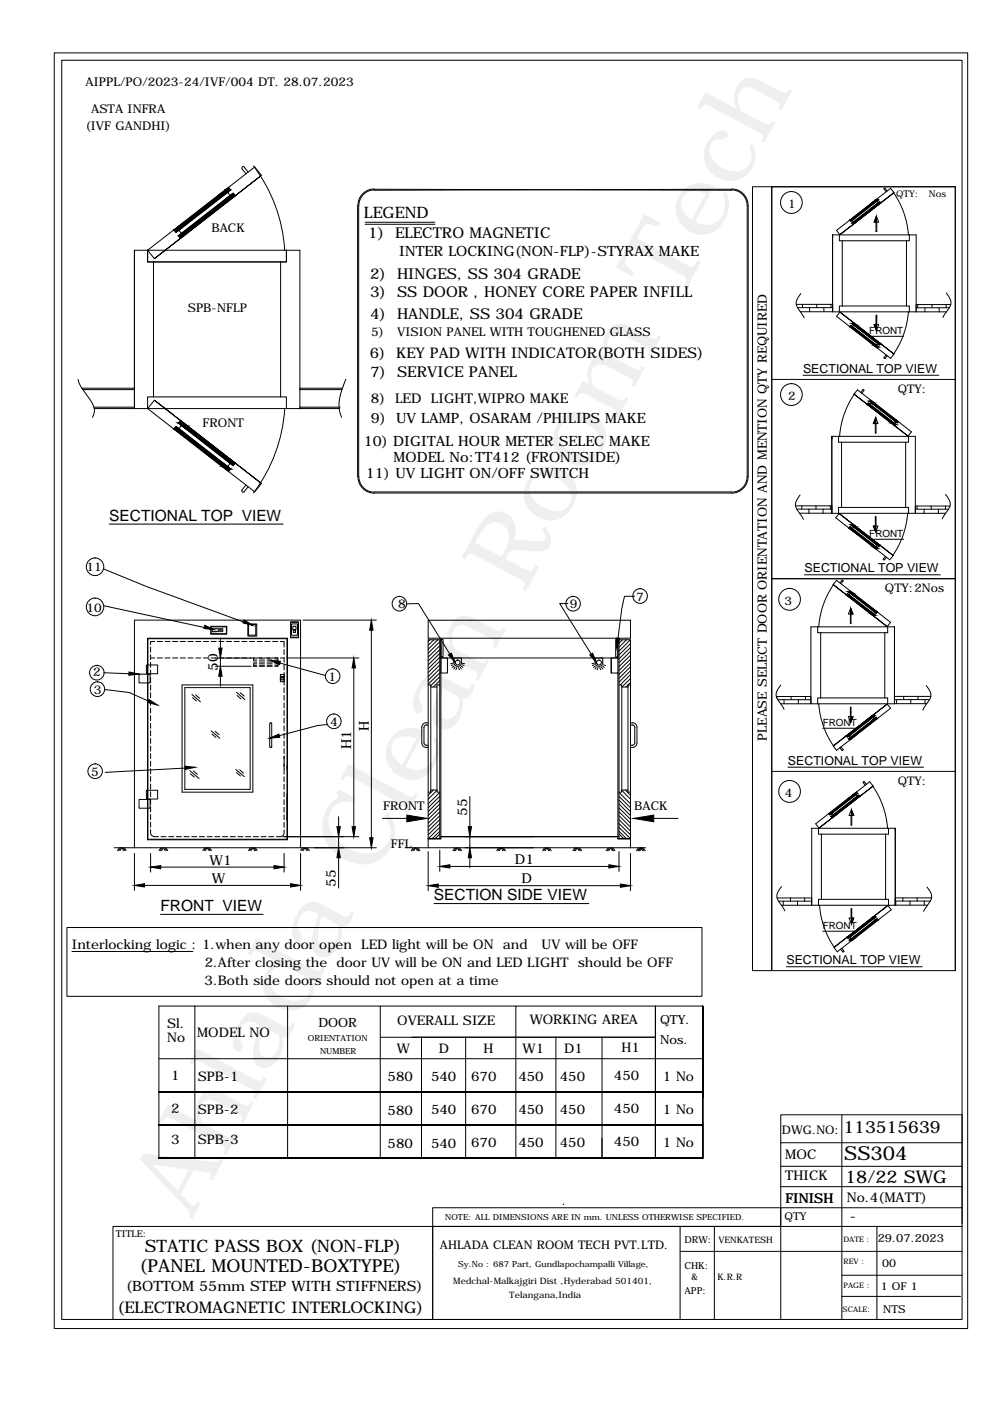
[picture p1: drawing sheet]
<svg xmlns="http://www.w3.org/2000/svg" width="420mm" height="594mm" viewBox="0 0 420 594" stroke-linecap="round" stroke-linejoin="round" font-family="sans-serif">
<!-- layer: 0 -->
<g fill="none" stroke="#000" stroke-width=".42">
<path d="M23 22.4h387.3v541h-387.3zM26.2 25.6h381.7v533.9h-381.7zM319 79.2h8.2v332.4h-8.2zM327.2 79.2h77.8v332.4h-77.8zM151.6 87.2v114.9M152.1 87.2v114.9M158.6 80.2l151.6 .5M158.7 80.5a6.5 6.5 0 0 0-6.5 6.6M158.7 80.1a7 7 0 0 0-7 7M310.2 80.2l-151.6 .5M310.3 80.5a6.5 6.5 0 0 1 6.5 6.6M310.3 80.1a7 7 0 0 1 6.9 7"/>
<path d="M316.8 87.2v114.9M317.2 87.2v114.9M355.9 99.6v2.5h28.4M371.4 94.2v4h.3v-4M371.6 91.7l-1 2.5h1.9l-.9-2.5v2.5M385.5 99.6v2.5h-1.2M357.1 102.1v27.6M384.3 102.1v27.6M337.6 129.1h15.4v3.1h-13.7M338.1 130.5h14.9M339.5 124.5l-.9 1.3a3.9 3.9 0 0 0-.1 5.2l2.4 3.8M340.2 129.1v1.4"/>
<path d="M343.3 130.5v1.7M346.3 129.1v1.4M349.3 130.5v1.7M352.3 129.1v1.4M357.1 129.7h-1.2v2.5M357.1 129.7h27.2M371.4 137.7v-4.1h.3v4.1M371.6 137.7v2.5l.9-2.5h-1.9l1 2.5M384.3 129.7h1.2v2.5M388.4 130.5h14.1M389.1 129.1v1.4M392.1 130.5v1.7"/>
<path d="M395.2 129.1v1.4M398.2 130.5v1.7M401.2 129.1v1.4M401.2 124.2l.9 1.3a4 4 0 0 1 .2 5.3l-2.5 3.8M403.1 129.1h-14.7v3.1h12.8M340.5 159.1h57.5M368.6 142.6h14.6M33.1 160.9l.2 1a24.1 24.1 0 0 0 4.6 7.2 6.6 6.6 0 0 1 1.3 7.9M34.7 164.6h22.3M35.1 165.2h21.9M39.8 172.7h17.2M40 173.3h17"/>
<path d="M127 164.6h18.2M127 173.3h17M127 165.2h18M127 172.7h17.2M146.6 160.9a23.8 23.8 0 0 0-2.8 12.2l1 3.9M327.2 160.9h77.8M371.1 179.6v4h.3v-4M371.3 177.1l-1 2.5h2l-1-2.5v2.5M355.5 185v2.5h28.5M356.8 187.5v27.7M384 187.5v27.7M385.2 185v2.5h-1.2"/>
<path d="M151.7 202.1a7 7 0 0 0 7 7M152.2 202.1a6.5 6.5 0 0 0 6.5 6.6M158.6 208.6h151.6M158.6 209.1h151.6M316.8 202.1a6.5 6.5 0 0 1-6.5 6.6M317.2 202.1a7 7 0 0 1-6.9 7M337.3 214.5h15.4v3.1h-13.7M337.8 215.9h14.9M339.2 209.9l-.9 1.3a4.5 4.5 0 0 0 .8 6.5l1.5 2.5M340 214.5v1.4M343 215.9v1.7M346 214.5v1.4"/>
<path d="M349 215.9v1.7M352 214.5v1.4M356.8 215.2h-1.3v2.5M356.8 215.2h27.2M384 215.2h1.2v2.5M388.1 215.9h14M388.8 214.6v1.3M391.8 215.9v1.8M394.8 214.6v1.3M397.9 215.9v1.8M400.9 214.6v1.3M400.9 209.7a4.8 4.8 0 0 1 1.1 6.5l-2.5 3.8"/>
<path d="M402.8 214.6h-14.7v3.1h12.8M46.3 222.2h73.8M368.6 228.7h14.6M371.1 223.1v-4.1h.3v4.1M371.3 223.1v2.4l1-2.4h-2l1 2.4M43.9 241.2l18.3 7.5 45 16.5M43.9 256.8l46.9 10.2M172.6 256.1l4.8-.2 13.3 21.5M240.8 255.9h-3.5l13.3 21.5M269 252.8h-4.2l-1.2 5.3-1.6 12.6M327.2 245.4h77.8M341.1 243.7h57.5"/>
<path d="M360.7 257.9l1 2.5h-2l1-2.5v2.5M89.3 265.6h6.9v3.3h-6.9zM89.5 265.8h6.5v2.9h-6.5zM90.1 266.6h4.4v1.2h-4.4zM105.1 264.6h3.8v5.1h-3.8zM105.4 264.8h3v4.6h-3zM123.2 263.7h3.3v6.8h-3.3zM123.2 263.9h3.3M123.2 270.2h3.3M123.6 264.6h2.5v4.8h-2.5zM124.1 265.5h1.4v1.5h-1.4zM124.3 267.3v.9"/>
<path d="M124.4 268.2h.8M124.4 267.3h.8M124.4 268.1v.1M124.4 267.3h.1M125.3 267.3h.1M125.3 267.3v.9M125.3 268.1v.1M192.4 279h3.2l.1 1.8a1.63 1.63 0 0 1-1.7 1.8 1.63 1.63 0 0 1-1.6-1.8zM346.7 265.8v2.5h1.3M348 268.3v27.6M360.5 260.4v4h.3v-4M375.1 268.3v27.6"/>
<path d="M376.4 265.8v2.5h-28.4M44.1 285.3l14.8 .6M44.4 292.4l10.7 1.3M55 293.8l7.9 3.5M77.2 290.4h30v45.5h-30zM78.4 291.6h27.7v43.1h-27.7zM81.4 294.5l3.6 3.1M81.6 295.8l1.7 1.5M82.9 294.7l1.7 1.4M100.3 293.6l3.6 3.1M100.5 294.9l1.7 1.5M101.8 293.7l1.7 1.5"/>
<path d="M114.6 280l23.3 6.4M192 281.2l-.9 .2M192.1 281.9l-.8 .3M192.5 282.5l-.8 .5M192.9 282.9l-.5 .8M193.6 283.1l-.3 .9M194.4 283.1l.4 .9M195.1 282.9l.5 .8M195.6 282.5l.7 .5M195.9 281.9l.9 .3M196.1 281.2l.8 .2M251.9 281.2l-.9 .2"/>
<path d="M252 281.9l-.9 .3M252.3 282.5l-.7 .5M252.3 280.8a1.63 1.63 0 0 0 1.7 1.8 1.63 1.63 0 0 0 1.6-1.8l-.1-1.8h-3.2v1.8M252.8 282.9l-.5 .8M253.5 283.1l-.3 .9M254.3 283.1l.4 .9M255 282.9l.5 .8M255.5 282.5l.7 .5M255.8 281.9l.9 .3M329.2 295.3h14.6v3.1h-12.8M329.4 295.3v.7M329.8 296.7h14"/>
<path d="M331 290.5l-.9 1.3a3.9 3.9 0 0 0-.1 5.2l2.4 3.8M332.4 296.7v1.7M335.4 295.3v1.4M338.5 296.7v1.7M341.5 295.3v1.4M348 295.9h-1.3v2.5M348 295.9h27.1M375.1 295.9h1.3v2.5M379.2 296.7h14.9M380.1 296.7v1.7M383.1 295.3v1.4M386.1 296.7v1.7"/>
<path d="M389.2 295.3v1.4M392.2 296.7v1.7M392.7 290.7a4.9 4.9 0 0 1 1.5 5.9l-2.9 4.5M394.6 295.3h-15.4v3.1h13.7M89.6 310l3.6 3M89.9 311.3l1.6 1.4M91.2 310.1l1.7 1.5M138.7 307.2l-4.1 .5-16.1 4.2M348.8 308.8h14.6M360.5 303.9v-4.1h.3v4.1M360.7 303.9v2.5l-1-2.5h2l-1 2.5M78.5 325.7l-33.9 1.8"/>
<path d="M80.4 326.8l4 3.3M80.7 328.1l1.7 1.4M82 326.9l1.7 1.5M100 326.3l3.6 3M100.3 327.6l1.7 1.4M101.6 326.4l1.7 1.5M327.2 327.1h77.8M334.1 325.3h57.5M48.4 359.5h8.6M50.6 359.5l-.8 1.2M51.1 359.5l-.8 1.2M52.2 359.5l.7 1.2"/>
<path d="M52.7 359.5l.8 1.2M63.9 359.5h56.6M68.2 359.5l-.7 1.2M68.8 359.5l-.8 1.2M69.8 359.5l.8 1.2M70.3 359.5l.8 1.2M86.8 359.5l-.8 1.2M87.3 359.5l-.8 1.2M88.4 359.5l.7 1.2M88.9 359.5l.8 1.2M106.1 359.5l-.7 1.2M106.7 359.5l-.8 1.2"/>
<path d="M107.7 359.5l.8 1.2M108.3 359.5l.7 1.2M127.4 359.5h4.7M128.2 359.5l-.7 1.2M128.8 359.5l-.8 1.2M129.9 359.5l.7 1.2M130.4 359.5l.8 1.2M162.2 347h10.3M171.8 359.5h90.6M175.1 359.5l-.7 1.3M175.7 359.5l-.8 1.3M176.7 359.5l.8 1.3"/>
<path d="M177.3 359.5l.7 1.3M192.8 359.5l-.8 1.3M193.4 359.5l-.8 1.3M194.4 359.5l.8 1.3M194.9 359.5l.8 1.3M211.4 359.5l-.8 1.3M211.9 359.5l-.7 1.3M213 359.5l.8 1.3M213.5 359.5l.8 1.3M230.8 359.5l-.7 1.3M231.4 359.5l-.8 1.3M232.4 359.5l.7 1.3"/>
<path d="M232.9 359.5l.8 1.3M243.7 359.5l-.8 1.3M244.2 359.5l-.8 1.3M245.3 359.5l.7 1.3M245.8 359.5l.8 1.3M257.8 359.5l-.8 1.3M258.3 359.5l-.7 1.3M259.4 359.5l.8 1.3M259.9 359.5l.8 1.3M267.3 359.5h6.4M270.6 359.5l-.8 1.3M271.2 359.5l-.8 1.3"/>
<path d="M271.6 359.5l-.8 1.3M271.7 359.5l-.8 1.3M271.7 359.5l.8 1.3M272.1 359.5l-.7 1.3M272.2 359.5l.8 1.3M272.7 359.5l.8 1.3M277.2 347h10.3M347 351.2v2.5h1.2M348.2 353.7v27.7M360.8 345.8v4.1h.3v-4.1M361 343.4l1 2.4h-2l1-2.4v2.4M375.5 353.7v27.7"/>
<path d="M376.7 351.2v2.5h-28.5M50.9 360.7l.8-1.2 .7 1.2M63.9 361.9v7.9M68.1 367.7h48.1M68.5 360.7l.8-1.2 .8 1.2M87.1 360.7l.8-1.2 .7 1.2M106.4 360.7l.8-1.2 .8 1.2M120.5 361.9v7.9M128.5 360.7l.8-1.2 .8 1.2M175.4 360.8l.8-1.3 .8 1.3M193.1 360.8l.8-1.3 .7 1.3M211.7 360.8l.7-1.3 .8 1.3"/>
<path d="M231.1 360.8l.8-1.3 .7 1.3M243.9 360.8l.8-1.3 .8 1.3M258.1 360.8l.8-1.3 .7 1.3M331.3 375.9l-.9 1.3a4.4 4.4 0 0 0 .8 6.5l1.6 2.5M393 376.1l.9 1.3a4 4 0 0 1 .2 5.2l-2.5 3.9M28.4 393.3h269.2v29.2h-269.2zM68 387.7h43.6M184 383.1h65.7M329.5 380.8h14.6v3.1h-12.8M330.1 382.1h14M332.1 382.1v1.8M335.1 380.8v1.3"/>
<path d="M338.1 382.1v1.8M341.1 380.8v1.3M348.2 381.4h-1.2v2.5M348.2 381.4h27.3M348.8 394.9h14.6M360.8 389.3v-4h.3v4M361 389.3v2.5l-1-2.5h2l-1 2.5M375.5 381.4h1.2v2.5M379.5 382.1h14.9M379.8 382.1v1.7M382.8 380.7v1.4M385.8 382.1v1.7"/>
<path d="M388.8 380.7v1.4M391.9 382.1v1.7M394.9 381.1l.1-.4h-15.5v3.1h13.7M333.4 409.9h57.6M356.9 472.7v86.8M331 494.6h76.9M331 484.6h76.9M183.4 512.1h147.6v8h-147.6zM331 503.2h76.9M331 512.1h76.9M407.9 519v-46.3h-76.9v86.8M47.9 520.1h135.5v39.4h-135.5z"/>
<path d="M183.4 520.1h104.9v39.4h-104.9zM288.3 520.1h119.6M288.3 530.6h119.6M302.9 520.1v39.4M371.8 520.1v39.4M356.9 549.7h50.4M356.9 540.8h51"/>
<circle cx="335.5" cy="85.8" r="4.6"/>
<circle cx="335.5" cy="167.3" r="4.6"/>
<circle cx="40.3" cy="240.3" r="3.7"/>
<circle cx="40.3" cy="257.3" r="3.7"/>
<circle cx="169.3" cy="256" r="3.1"/>
<circle cx="243" cy="256" r="3.1"/>
<circle cx="271.4" cy="252.7" r="3.1"/>
<circle cx="334.8" cy="254.1" r="4.6"/>
<circle cx="41.1" cy="285.2" r="3.1"/>
<circle cx="41.3" cy="292.2" r="3.1"/>
<circle cx="141.1" cy="286.7" r="3.1"/>
<circle cx="194" cy="280.9" r="1.04"/>
<circle cx="254" cy="280.9" r="1.04"/>
<circle cx="141.6" cy="305.8" r="3.1"/>
<circle cx="40.3" cy="327" r="3.1"/>
<circle cx="334.8" cy="335.6" r="4.6"/>
</g>
<path d="M90 268.2h.3l-.3 .1 .2 .3zM90.4 268.2h.3h-.3l.3 .4h-.3zM90.8 268.2l.3 .4h-.3zM91.1 268.2h.3h-.2l.2 .4h-.3zM91.5 268.3l.3-.1-.3 .1 .3 .3zM94.1 265.9l.1 .3zM94.3 265.9l.2 .3zM94.8 265.9v.3zM94.9 266l.2 .2zM95.1 265.9l.2 .3z" fill="#000"/>
<g fill="none" stroke="#174287" stroke-width=".42">
<path d="M92.5 267.2h.1M92.5 266.9v.3M92.6 266.9h.1M92.6 267v.2M92.6 267.2h.2M92.7 267.2l.1 .1M92.8 267.6h.1M92.8 267.4v.1M92.8 267.5h.1M92.8 267.3l.1 .1M92.8 267.2v.1M92.9 267.5h-.1"/>
<path d="M92.9 267.1h.1M92.9 266.9v.3M92.9 267.4v.2M92.9 266.9h.1M93 266.9h-.1M93 266.9h.1M93 266.9l-.1 .3M93.3 267.3v.2M93.3 267.6h.1M93.3 267.5h.1M93.4 267.3h.1M93.4 267.5h.1"/>
<path d="M93.4 266.9v.3M93.4 267.2h.1M93.4 267.1h.1M93.4 267.3v.3M93.4 266.9h.1M93.5 266.9h-.1M93.5 267.1v.1M93.5 266.9h.1M93.5 266.9l-.1 .3M93.8 267.2h.2M93.8 267.5l.3 .1zM93.8 267.2v.1"/>
<path d="M93.8 267.4v.2M93.9 267.4l-.1 .1M93.9 267h.1M93.9 266.9h.2M94.1 267.2l-.3 .1M94.3 266.9l-.1 .3v-.3"/>
</g>
<!-- layer: DIMENSION -->
<g fill="none" stroke="#000" stroke-width=".42">
<path d="M91.3 279h15.2M93.4 270.6v4.2M93.4 279v3.5M121.6 279h30.6M128.5 263h31.1M157.5 267.2v88M91.3 282.5h15.2M93.4 286.8v4.2M150 283.2v67.3M199.2 337.8v12.7M119.8 354.8h32.4M132.3 359.5h27.3"/>
<path d="M143.6 346.3v4.2M143.6 354.8v4.7M197.1 359.5h29.2M197.1 354.8h29.2M199.2 354.8v4.7M57 361.9v15.7M61.3 375.4h61.9M127.4 361.9v15.7M143.6 363.7v12.8M181.5 361.1v16.6M185.8 375.6h77.2M186.5 360.5v9"/>
<path d="M190.7 367.4h67.5M199.2 363.7v4.2M262.4 361.1v8.4M267.3 361.9v15.8M82.6 426.6v64.5M121.9 426.6v64.5M161.2 439.8h116.7M161.2 426.6v64.5M178.7 439.8v51.3M197.4 439.8v51.3M218.7 426.6v64.5M235.7 439.8v51.3"/>
<path d="M255.2 439.8v51.3M277.9 426.6v64.5M298 426.6h-230.6v64.5h230.6h-230.6h230.6h-230.6h230.6h-230.6h230.6v-30.8M67.4 448.9h230.6M298 442.8v22.6v-38.8v38.8M67.4 463h230.6h-230.6M67.4 463h230.6zM67.4 477h230.6M298 460.3v30.8v-30.8M298 460.3v30.8v-15.2M238.9 510.7h.1"/>
</g>
<!-- layer: PASS BOX -->
<g fill="none" stroke="#000" stroke-width=".42">
<path d="M96.9 79.4l.9 1.1-1.3 1.1M102.5 71.5l1.8 2.2M102.6 71.5v-.6l.7-.3 1.9 2.4M107.5 70.4a65.6 65.6 0 0 1 13.2 35.7M110.8 74.4l-2.8-3.6-45.4 35.3M375.3 79.9l.8 1.1M375.3 79.8l-.5 .3 .9 1.3M73.7 97.5l.9 1.1 1.3-1M96.5 81.6l1.1 1.3 1.3-1 .9 1.1M96.5 81.6l-20.6 16 1 1.4-1.2 .9 .9 1.1M97.6 82.9l-20.7 16.1M353 99.6h35.4v32.6h-35.4z"/>
<path d="M356.1 99.5l22.9-17.8-22.9 17.8M360.3 93.3l.4 .6 .7-.5M361.4 93.4l.5 .7-.7 .5 .5 .6M371.8 85.3l.5 .7 .7-.5 .4 .5M371.8 85.3l-10.4 8.1M372 84.2l.4 .6-.6 .5M372.3 86l-10.4 8.1M378.7 81.4a36.2 36.2 0 0 1 6.4 18.2M379 81.7l-1.4-1.8-22.9 17.8 1.4 1.8M62.6 106.1v5h58.8v-5v5h-2.4v57.2M62.6 106.1v5h2.5v57.2M62.6 106.1l2.9 3.6 45.3-35.3-45.3 35.3"/>
<path d="M353 100.7v-1.1v32.6M356.1 132.3l22.9 17.8-22.9-17.8M356.1 132.3l-1.4 1.8 22.9 17.9 1.4-1.9M361.4 138.4l-.7-.4-.4 .5M361.7 136.7l-.5 .5 .7 .5-.5 .7 10.4 8.1M361.9 137.7l10.4 8.2M385.1 132.2a36.2 36.2 0 0 1-6.4 18.1M371.8 146.5l.6 .6-.4 .5M373.4 145.8l-.4 .5-.7-.4-.5 .6M375.7 150.5l-.9 1.2 .5 .2M376.1 150.9l-.8 1.1M62.6 173.3l45.4 35.3 2.8-3.6"/>
<path d="M65.1 168.3h-2.5v5M65.1 168.3h53.9M65.5 169.7l45.3 35.3-45.3-35.3-2.9 3.6M76.6 178.3l-.9 1.1 1.2 1-1 1.4 20.6 16.1M119 168.3h2.4v5h5.7v-67.2h-70.1v67.2h64.1M120.7 173.3a65.6 65.6 0 0 1-13.2 35.7M362.1 167.1l1.4-1.8 22.9 17.8-1.4 1.8M362.4 166.8a36.2 36.2 0 0 0-6.4 18.1M365.8 165.3l-.9 1.1M365.8 165.3l.4-.1 .1 .4M366.2 165.7l-.8 1.1M368.8 171.4l10.4 8.1"/>
<path d="M369.1 169.7l-.4 .5 .6 .5M369.3 170.7l-.5 .7-.7-.5-.4 .6M369.3 170.7l10.4 8.1M379.7 178.8l-.5 .7 .6 .5-.4 .6M380.8 178.8l-.4 .5-.7-.5M75.9 181.8l-1.3-1-.9 1.1M76.9 180.4l20.7 16.1M96.5 197.9l1.3 .9-.9 1.1M99.8 196.4l-.9 1.1-1.3-1-1.1 1.4M352.7 185h35.4v32.7h-35.4zM352.7 186.1v-1.1v32.6M385 184.9l-22.9-17.8 22.9 17.8"/>
<path d="M104.3 205.7l-1.8 2.1M105.2 206.4l-1.9 2.3-.7-.3v-.6M355.8 217.7l22.9 17.9-22.9-17.9M355.8 217.7l-1.5 1.9 22.9 17.8 1.5-1.8M384.8 217.7a36.2 36.2 0 0 1-6.4 18.1M361 223.8l-.6-.5-.5 .6M361.4 222.1l-.5 .6 .7 .5-.6 .6 10.4 8.2M361.6 223.2l10.4 8.1M371.4 232l.7 .4-.4 .6M373.1 231.2l-.5 .6-.6-.5-.6 .7M375.4 235.9l-.9 1.1 .1 .4h.4M375.8 236.3l-.8 1.1"/>
<path d="M353.2 247.9l1.5-1.8 22.9 17.8-1.5 1.8M353.6 247.6a36.2 36.2 0 0 0-6.5 18.2M356.9 246.1l-.8 1.1M356.9 246.1h.5v.4l-.9 1.1M359.9 252.2l10.4 8.1M360.3 250.4l-.5 .6 .7 .5M360.5 251.5l-.6 .7-.6-.5-.5 .6M360.5 251.5l10.4 8.1M370.9 259.6l-.6 .7 .7 .5-.4 .6M372 259.5l-.5 .6-.6-.5M63.9 272v1.3M63.9 274.4v2.1"/>
<path d="M63.9 277.6v2.2M63.9 279h1.7M63.9 272h1.7M66.6 279h2.2M66.6 272h2.2M69.9 279h2.2M69.9 272h2.2M73.2 279h2.2M73.2 272h2.2M76.4 279h2.2M76.4 272h2.2M79.7 279h2.2"/>
<path d="M79.7 272h2.2M83 279h2.1M83 272h2.1M86.2 279h2.2M86.2 272h2.2M89.5 279h2.2M89.5 272h2.2M92.8 279h2.1M92.8 272h2.1M96 279h2.2M96 272h2.2M99.3 279h2.1"/>
<path d="M99.3 272h2.1M102.5 279h2.2M102.5 272h2.2M105.8 279h2.2M105.8 272h2.2M107.5 279.9h1.4M108.9 279h-1.4v1.2M109.1 279h2.1M109.1 272h2.1M110 279.9h2.2M110 279h2.2M112.3 279h2.2"/>
<path d="M112.3 272h2.2M113.2 279.9h2.2M113.2 279h2.2M115.6 279h2.2M115.6 272h2.2M116.5 279.9h1.3M116.5 279h1.3v1.2M118.8 272h1.7v2.4M118.8 279h1.7M120.5 275.4v2.2M120.5 278.7v2.1M121.9 270.6v85.5h-59.4v-85.5h59.4v55.6"/>
<path d="M181.5 263h85.8v7.6h-85.8zM181.5 271.3h5M182.3 271.3l-.8 .7M184 271.3l-2.5 2.4M185.6 271.3l-4.1 4M186.5 272.1l-5 4.9M186.5 273.8l-5 4.8M186.5 275.4l-5 4.9M186.5 277.1l-5 4.8M186.5 278.7l-5 4.9M186.9 271.1h.9v7.5h-.9zM186.9 279h2.8v6.4h-2.8z"/>
<path d="M186.9 272.8v82.9h-5.4h5.4M186.9 270.6v8.4h75.1v-8.4M259.1 279v6.4M261 271.1h1v7.5h-1zM264 271.3l-1.6 1.5M265.6 271.3l-3.2 3.1M267.3 271.3l-4.9 4.8M267.3 272.9l-4.9 4.8M267.3 274.6l-4.9 4.8M267.3 276.2l-4.9 4.8M267.3 277.9l-4.9 4.8M267.3 279.5l-4.9 4.8"/>
<path d="M343.8 265.8h35.4v32.6h-35.4zM376.1 265.7l-22.9-17.8 22.9 17.8M379.2 266.9v-1.1v32.6M62.5 285.7v.2M62.6 285.7v.2M63.9 280.8v2.2M63.9 284.1v2.1M63.9 287.3v2.2M63.9 290.5v2.2M63.9 293.7v2.2M63.9 297v2.1M107.5 280.7h1.4"/>
<path d="M107.5 282.3h1.4M107.5 281.3v1.2h1.4M107.5 281.5h1.4M110 280.7h2.2M110 282.3h2.2M110 282.5h2.2M110 281.5h2.2M113.2 280.7h2.2M113.2 282.3h2.2M113.2 282.5h2.2M113.2 281.5h2.2M116.5 280.7h1.3"/>
<path d="M116.5 282.3h1.3M116.5 281.5h1.3M117.8 281.3v1.2h-1.3M118.9 286h1.6v3.1h-1.6zM118.9 286.8h1.6v1.5h-1.6zM118.9 287.9h1.6M118.9 287.3h1.6M120.5 281.9v2.2M120.5 285.1v2.2M120.5 288.4v2.1M120.5 291.6v2.1M120.5 294.8v2.2"/>
<path d="M120.5 298.1v2.1M181.5 290.4h1.1v.9h2.7v-.9h1.2M186.5 280.4l-5 4.8M186.5 282l-5 4.8M186.5 283.7l-5 4.8M186.5 285.3l-5 4.8M186.5 287l-3.9 3.7M186.5 288.6l-2.8 2.7M186.5 290.3l-.2 .1M262 285.4h-2.9v-6.4h2.9v76.7M262.4 290.4h1.2v.9h2.6v-.9h1.1M266.2 290.5l-.8 .8"/>
<path d="M267.3 281.2l-4.9 4.8M267.3 282.8l-4.9 4.8M267.3 284.4l-4.9 4.9M267.3 286.1l-4.4 4.3M267.3 287.7l-3.6 3.6M267.3 289.4l-1.1 1M347.1 298.5a36.2 36.2 0 0 0 6.5 18.1M376.1 298.6l-22.9 17.7 22.9-17.7M376.1 298.6l1.5 1.7-22.9 17.9-1.5-1.9M63.9 300.2v2.1M63.9 303.4v2.2M63.9 306.6v2.2"/>
<path d="M63.9 309.9v2.1M63.9 313.1v2.1M63.9 316.3v2.2M63.9 319.6v2.1M120.5 301.3v2.1M120.5 304.5v2.1M120.5 307.7v2.2M120.5 311v2.1M120.5 314.2v2.1M120.5 317.4v2.2M356.1 317.1l.8 1.1M356.5 316.7l.9 1.1v.4h-.5"/>
<path d="M358.8 312l.5 .6 .6-.5 .6 .6M360.5 312.7l-.7 .6 .5 .5M370.3 304l-10.4 8.1M370.6 302.9l.4 .6-.7 .5 .6 .7-10.4 8M370.9 304.7l.6-.5 .5 .5M62.5 338.8v.2M62.6 338.8v.2M63.9 322.8v2.1M63.9 326v2.2M63.9 329.3v2.1M63.9 332.5v2.1M63.9 335.7v2.1"/>
<path d="M63.9 338.9v2.2M120.5 320.6v2.2M120.5 322.9v5.4M120.5 329.3v2.2M120.5 332.6v2.1M120.5 335.8v2.1M120.5 339v2.2M121.7 324.6v31.3h-59v-85.1h59v55.4M181.5 335.9h1.1v-.9h2.7v.9h1.2M183.8 335l-2.3 2.2M185.3 335.2l-3.8 3.7M186.5 336l-5 4.9"/>
<path d="M186.5 337.7l-5 4.8M186.5 339.3l-5 4.9M262.4 335.9h1.2v-.9h2.6v.9h1.1M262.4 336l4.9 4.9M262.4 337.7l4.9 4.8M262.4 339.3l4.9 4.9M263.6 335.2l3.7 3.7M265.1 335l2.2 2.2M362.9 336.9l.6 .7 .6-.5 .4 .6M362.9 336.9l-10.4 8.1M363.1 335.9l.5 .6-.7 .4M363.5 337.6l-10.5 8.1"/>
<path d="M366.5 331.5l.8 1.1M366.5 331.5l-.6 .2 .9 1.3M369.8 333.1a36.2 36.2 0 0 1 6.5 18.1M370.2 333.3l-1.5-1.8-22.9 17.8 1.4 1.8M63.9 351.8a2.26 2.26 0 0 0 1.1 2.9l2.2 .1M63.9 359.5h-6.9v-96.5h70.4v96.5h-6.9M63.9 342.1v2.2M63.9 345.4v2.1M63.9 348.6v2.2M68.3 354.8h2.1M71.5 354.8h2.2M74.8 354.8h2.1"/>
<path d="M78 354.8h2.2M81.3 354.8h2.2M84.6 354.8h2.1M87.8 354.8h2.2M91.1 354.8h2.2M94.3 354.8h2.2M97.6 354.8h2.2M100.9 354.8h2.2M104.1 354.8h2.2M107.4 354.8h2.2M110.7 354.8h2.1M113.9 354.8h2.2"/>
<path d="M120.5 351.9a2.19 2.19 0 0 1-1.2 2.8l-2.1 .1M120.5 342.3v2.1M120.5 345.5v2.1M120.5 348.7v2.1M186.5 355.5h-5h5M186.5 340.9l-5 4.9M186.5 349.2l-5 4.8M186.5 350.8l-4.8 4.7M186.5 342.6l-5 4.8M186.5 344.2l-5 4.9M186.5 345.9l-5 4.8M186.5 353.7l-2 1.8"/>
<path d="M186.5 347.5l-5 4.9M186.5 355.3l-.3 .2M186.5 352.5l-3.2 3M262 354.8h-75.1h75.1M262 355.7h5.3h-5.3M262.4 355.5h4.9h-4.9M262.4 359.5h4.9M262.4 340.9l4.9 4.9M262.4 342.6l4.9 4.8M262.4 344.2l4.9 4.9M262.4 345.9l4.9 4.8M262.4 353.7l1.9 1.8"/>
<path d="M262.4 347.5l4.9 4.9M262.4 355.3l.3 .2M262.4 349.2l4.9 4.8M262.4 350.8l4.8 4.7M262.4 352.5l3.1 3M267.3 358.8v.1M344.1 351.2h35.5v32.7h-35.5zM347.2 351.1l23-17.8-23 17.8M351.4 345l.4 .6 .7-.6M352.5 345l.5 .7-.6 .5 .5 .6M379.6 352.3v-1.1v32.6M347.5 383.9a36.2 36.2 0 0 0 6.4 18.1"/>
<path d="M359.2 397.4l.4 .6 .6-.5 .6 .7M360.8 398.2l-.7 .5 .5 .5M370.6 389.4l-10.4 8.1M370.9 388.3l.4 .6-.7 .5 .6 .7-10.4 8.1M371.2 390.1l.6-.5 .5 .5M376.4 383.9l-22.9 17.9 22.9-17.9M376.4 383.9l1.5 1.9-22.9 17.8-1.5-1.8M356.8 402.1l1 1.1-.1 .4h-.4l-.9-1.1"/>
</g>
<!-- layer: DOOR -->
<g fill="none" stroke="#000" stroke-width=".42">
<path d="M181.5 271.3v88.2M186.5 271.3v84.2M182.6 291.3v43.7M185.3 291.3v43.7M263.6 291.3v43.7M266.2 291.3v43.7M114.4 306.8v9.9l.5 .2 .3-.2v-9.9M115.2 306.8l-.5-.3-.3 .3M178.8 315.1l.3 .9 .7 .7 1.7 .2M179.8 315.1l.5 .8 1.2 .1M180.7 306.5h.8M180.7 307.5h.8"/>
<path d="M180.7 307.4l-.7 .3-.2 .7v6.7M180.7 306.5l-.9 .2-.9 1.2-.1 7.2M267.3 306.5h.9M267.3 307.5h.9M268.2 307.4l.6 .3 .3 .7v6.7M268.2 306.5l.9 .2 .9 1.2 .1 7.2M269.1 315.1l-.6 .8-1.2 .1M270.1 315.1l-.3 .9-.7 .7-1.8 .2M262.4 355.5v-84.2h4.9v84.2M267.3 355.7v3.8"/>
</g>
<!-- layer: 0 -->
<g fill="#000" stroke="#000" stroke-width=".42">
<path d="M95.5 80.5l1.4-1.1 .9 1.1zM73.7 97.5h2.3zM76.9 99h2.4l-1.3 .9zM97.6 82.9l1.3-1 .8 1zM360.3 93.3h1.1zM361.9 94.1h1.2l-.7 .5zM371.6 91.7v2.5h-1zM371.2 84.8l.8-.6 .4 .6zM372.3 86l.7-.5 .4 .5zM360.7 138l.7 .4h-1.1zM361.7 136.7l.7 .5h-1.2zM370.6 137.7h1v2.5z"/>
<path d="M370.6 146.5h1.2l.6 .6zM372.3 145.8h1.1zM76.6 178.3l1.4 1.1h-2.3zM368.1 170.9l.7 .5h-1.1zM369.1 169.7l.7 .5h-1.1zM371.3 177.1v2.5h-1zM378 179.5h1.2l.6 .5zM379.7 178.8h1.1zM74.6 180.8l1.3 1h-2.1zM94.2 197.9h2.3l1.3 .9zM97.4 196.4h2.4zM360.4 223.3l.6 .5h-1z"/>
<path d="M361.4 222.1l.7 .6h-1.2zM370.3 223.1h1v2.4zM370.3 232h1.1l.7 .4zM371.9 231.2h1.2zM359.3 251.7l.6 .5h-1zM360.3 250.4l.7 .6h-1.2zM360.7 257.9l1 2.5h-1zM370.8 259.5h1.2zM86.8 265.2l4 1.8-4.3-.5zM103.6 262.9l3.6 2.3-4.2-1.1zM190.1 277.7l1.3-.7 1.6 4zM250 277.7l1.3-.7 1.6 4z"/>
<path d="M261.3 270.6l1.4 .1-1.2 4.2zM369.2 260.3h1.1l.7 .5zM54.7 284.9l4.2 1-4.3 .4zM63.2 296.6l3.6 2.4-4.2-1.1zM114.6 280l4.3 .4-.4 1.4zM114.3 313l4-1.7 .3 1.3zM358.8 312h1.2zM360.5 312.7h1.1l-.6 .6zM360.7 303.9h1l-1 2.5zM369.8 303.5l.8-.6 .4 .6zM370.9 304.7l.6-.5 .4 .5zM78.4 324.9l4.3 .5-4.2 .9z"/>
<path d="M362.4 336.5l.7-.6 .5 .6zM363.5 337.6l.6-.5 .4 .5zM172.5 345.6l8.5 1.4-8.5 1.5zM268.6 347l8.6-1.4v2.9zM351.4 345h1.2zM353 345.7h1.2l-.6 .5zM361 343.4l1 2.4h-1zM63.9 367.7l4.2-.7v1.4zM116.2 367l4.3 .7-4.3 .7zM359.2 397.4h1.1zM360.8 398.2h1.2l-.7 .5zM361 389.3h1l-1 2.5z"/>
<path d="M370.1 388.9l.8-.6 .4 .6zM371.2 390.1l.6-.5 .5 .5z"/>
<path d="M73.7 97.5h2.3l18.2-15.9zM76 97.5l18.2-15.9h2.3z"/>
<path d="M73.7 97.5l2.2 .1zM73.8 97.6h2.1l-1.3 1z"/>
<path d="M76.9 99h2.4l18.1-16zM79.3 99l18.1-16h2.4z"/>
<path d="M75.7 99.9h2.3l-1.1-.9zM75.7 99.9h2.3l-1.4 1.1z"/>
<path d="M94.2 81.6h2.3l-1-1.1zM95.5 80.5h2.3l-1.3 1.1z"/>
<path d="M97.4 83h2.4zM97.6 82.9l2.2 .1z"/>
<path d="M360.3 93.3h1.1l9.2-8zM361.4 93.3l9.2-8h1.2z"/>
<path d="M360.3 93.3l1.1 .1zM360.3 93.4h1.1l-.7 .5z"/>
<path d="M361.9 94.1h1.2l9.2-8.1zM363.1 94.1l9.2-8.1h1.1z"/>
<path d="M361.2 94.6h1.2l-.5-.5zM361.2 94.6h1.2l-.7 .6z"/>
<path d="M370.6 85.3h1.2l-.6-.5zM371.2 84.8h1.2l-.6 .5z"/>
<path d="M372.3 86h1.1zM372.3 86h1.1z"/>
<path d="M360.3 138.4l1.1 .1zM360.3 138.4l1.1 .1z"/>
<path d="M361.2 137.2l.7 .5h1.2zM361.2 137.2h1.2l.7 .5z"/>
<path d="M360.3 138.5l10.3 8h1.2zM360.3 138.5h1.1l10.4 8z"/>
<path d="M370.6 146.5l.6 .6h1.2zM371.2 147.1h1.2l-.4 .5z"/>
<path d="M361.9 137.7l10.4 8.1h1.1zM361.9 137.7h1.2l10.3 8.1z"/>
<path d="M372.3 145.8l1.1 .1zM372.3 145.9h1.1l-.4 .4z"/>
<path d="M367.7 171.4l1.2 .1zM367.7 171.4l1.2 .1z"/>
<path d="M368.7 170.2l.6 .5h1.2zM368.7 170.2h1.1l.7 .5z"/>
<path d="M367.7 171.5l10.3 8h1.2zM367.7 171.5h1.2l10.3 8z"/>
<path d="M378 179.5l.7 .5h1.1zM378.7 180h1.1l-.4 .6z"/>
<path d="M369.3 170.7l10.4 8.1h1.1zM369.3 170.7h1.2l10.3 8.1z"/>
<path d="M379.7 178.8h1.1zM379.7 178.8h1.1l-.4 .5z"/>
<path d="M73.8 181.8l2.2 .1zM73.8 181.8l2.2 .1z"/>
<path d="M75.7 179.4l1.2 1h2.4zM75.7 179.4h2.3l1.3 1z"/>
<path d="M73.7 181.9l20.5 16h2.3zM73.7 181.9h2.3l20.5 16z"/>
<path d="M94.2 197.9l1.3 .9h2.3zM95.5 198.8h2.3l-.9 1.1z"/>
<path d="M76.9 180.4l20.5 16h2.4zM76.9 180.4h2.4l20.5 16z"/>
<path d="M97.4 196.4l2.3 .1zM97.6 196.5h2.1l-.8 1z"/>
<path d="M360 223.8l1.1 .1zM360 223.8l1.1 .1z"/>
<path d="M360.9 222.7l.7 .5h1.1zM360.9 222.7h1.2l.6 .5z"/>
<path d="M359.9 223.9l10.4 8.1h1.1zM359.9 223.9h1.2l10.3 8.1z"/>
<path d="M370.3 232l.6 .4h1.2zM370.9 232.4h1.2l-.4 .6z"/>
<path d="M361.6 223.2l10.3 8h1.2zM361.6 223.2h1.1l10.4 8z"/>
<path d="M371.9 231.2l1.2 .1zM372 231.3h1.1l-.5 .5z"/>
<path d="M358.8 252.3h1.2zM358.9 252.2l1.1 .1z"/>
<path d="M359.8 251l.7 .5h1.1zM359.8 251h1.2l.6 .5z"/>
<path d="M360.5 251.5l10.3 8h1.2zM360.5 251.5h1.1l10.4 8z"/>
<path d="M370.8 259.5l1.1 .1zM370.9 259.6h1l-.4 .5z"/>
<path d="M358.8 252.3l10.4 8h1.1zM358.8 252.3h1.2l10.3 8z"/>
<path d="M369.2 260.3l.6 .5h1.2zM369.8 260.8h1.2l-.4 .6z"/>
<path d="M358.8 312h1.2l9.2-8zM360 312l9.2-8h1.1z"/>
<path d="M358.8 312l1.1 .1zM358.9 312.1h1l-.6 .5z"/>
<path d="M360.5 312.7h1.1l9.2-8zM361.6 312.7l9.2-8h1.2z"/>
<path d="M359.8 313.3h1.2l-.5-.6zM359.8 313.3h1.2l-.7 .5z"/>
<path d="M369.2 304h1.1l-.5-.5zM369.8 303.5h1.2l-.7 .5z"/>
<path d="M370.8 304.7h1.2zM370.9 304.7h1.1z"/>
<path d="M361.8 336.9h1.1l-.5-.4zM362.4 336.5h1.2l-.7 .4z"/>
<path d="M363.4 337.7h1.1zM363.5 337.6l1 .1z"/>
<path d="M351.4 345h1.2l9.2-8.1zM352.6 345l9.2-8.1h1.1z"/>
<path d="M351.4 345h1.1zM351.5 345h1l-.7 .6z"/>
<path d="M353 345.7h1.2l9.2-8zM354.2 345.7l9.2-8h1.1z"/>
<path d="M352.4 346.2h1.2l-.6-.5zM352.4 346.2h1.2l-.7 .6z"/>
<path d="M359.2 397.4h1.1l9.2-8zM360.3 397.4l9.2-8h1.1z"/>
<path d="M359.2 397.4l1 .1zM359.2 397.5h1l-.6 .5z"/>
<path d="M360.8 398.2h1.2l9.1-8.1zM362 398.2l9.1-8.1h1.2z"/>
<path d="M360.1 398.7h1.2l-.5-.5zM360.1 398.7h1.2l-.7 .5z"/>
<path d="M369.5 389.4h1.1l-.5-.5zM370.1 388.9h1.2l-.7 .5z"/>
<path d="M371.1 390.1h1.2zM371.2 390.1h1.1z"/>
</g>
<!-- layer: DIMENSION -->
<g fill="#000" stroke="#000" stroke-width=".42">
<path d="M92.7 274.8h1.5l-.8 4.2zM157.5 263l.7 4.2h-1.5zM93.4 282.5l.8 4.3h-1.5zM150 279l.7 4.2h-1.4zM142.8 350.5h1.5l-.7 4.3zM149.3 350.5h1.4l-.7 4.3zM156.7 355.2h1.5l-.7 4.3zM198.5 350.5h1.4l-.7 4.3zM57 375.4l4.3-.7v1.4zM123.2 374.7l4.2 .7-4.2 .7zM143.6 359.5l.7 4.2h-1.5zM181.5 375.6l4.3-.8v1.4z"/>
<path d="M186.5 367.4l4.2-.7v1.4zM199.2 359.5l.7 4.2h-1.4zM258.2 366.7l4.2 .7-4.2 .7zM263 374.8l4.3 .8-4.3 .6z"/>
</g>
<!-- layer: HINGES -->
<path d="M58.9 285.9h4.7v3.7h-4.7zM62.1 282h4.7v3.7h-4.7zM62.5 285.7v.2M63.3 285.7v.2M58.9 339h4.7v3.7h-4.7zM62.1 335.1h4.7v3.7h-4.7zM62.5 338.8v.2M63.3 338.8v.2" fill="none" stroke="#000" stroke-width=".42"/>
<!-- layer: CASING-1 -->
<path d="M30.5 403.5h51.3" fill="none" stroke="#000" stroke-width=".42"/>
<!-- layer: HATCHING -->
<path d="M154.8 94.3h29.5M154.8 95.1h29.6" fill="none" stroke="#000" stroke-width=".42"/>
<text font-size="43.4" fill="#efefef" x="81.2" y="517.5" transform="rotate(-62 81.2 517.5)">Ahlada Clean Room Tech</text>
<text font-size="8.2" x="357.9" y="491.8">SS304</text>
<text font-size="7.6" x="59.1" y="539.2">(PANEL MOUNTED-BOXTYPE)</text>
<text font-size="7.5" x="358.3" y="501.6">18/22 SWG</text>
<text font-size="7.3" x="61.4" y="530.8">STATIC PASS BOX (NON-FLP)</text>
<text font-size="7.2" x="357.6" y="480.6">113515639</text>
<text font-size="6.8" x="49.7" y="556.7">(ELECTROMAGNETIC INTERLOCKING)</text>
<text font-size="6.7" x="154.3" y="92.3">LEGEND</text>
<g font-size="6.6">
<text x="46.3" y="220.8">SECTIONAL TOP VIEW</text>
<text x="184" y="381.8">SECTION SIDE VIEW</text>
<text x="68" y="386.3">FRONT VIEW</text>
</g>
<g font-size="6.3">
<text x="156.1" y="101">1)</text>
<text x="167.5" y="101">ELECTRO MAGNETIC</text>
<text x="156.9" y="118.3">2)</text>
<text x="168.3" y="118.3">HINGES, SS 304 GRADE</text>
<text x="156.9" y="126.1">3)</text>
<text x="168.3" y="126.1">SS DOOR , HONEY CORE PAPER INFILL</text>
<text x="156.9" y="135.1">4)</text>
<text x="168.3" y="135.1">HANDLE, SS 304 GRADE</text>
<text x="156.9" y="159.7">7)</text>
<text x="168.3" y="159.7">SERVICE PANEL</text>
<text x="360.4" y="517.7">-</text>
</g>
<g font-size="6.2">
<text x="156.8" y="151.9">6)</text>
<text x="168" y="151.9">KEY PAD WITH INDICATOR(BOTH SIDES)</text>
</g>
<text font-size="6.1" x="53.4" y="547.4">(BOTTOM 55mm STEP WITH STIFFNERS)</text>
<g font-size="6">
<text x="169.3" y="108.6">INTER LOCKING(NON-FLP)-STYRAX MAKE</text>
<text x="157.2" y="179.2">9)</text>
<text x="168" y="179.2">UV LAMP, OSARAM /PHILIPS MAKE</text>
<text x="154.2" y="189">10) DIGITAL HOUR METER SELEC MAKE</text>
<text x="166.9" y="195.9">MODEL No:TT412 (FRONTSIDE)</text>
<text x="155.1" y="202.7">11) UV LIGHT ON/OFF SWITCH</text>
</g>
<g font-size="5.8">
<text x="92.3" y="284.6" transform="rotate(-90 92.3 284.6)">50</text>
<text x="156.4" y="310.1" transform="rotate(-90 156.4 310.1)">H</text>
<text x="148.9" y="317.5" transform="rotate(-90 148.9 317.5)">H1</text>
<text x="198" y="345.8" transform="rotate(-90 198 345.8)">55</text>
<text x="88.8" y="366.6">W1</text>
<text x="218.3" y="366.3">D1</text>
<text x="89.8" y="374.4">W</text>
<text x="142.4" y="376" transform="rotate(-90 142.4 376)">55</text>
<text x="221.1" y="374.5">D</text>
</g>
<g font-size="5.7">
<text x="157.2" y="170.7">8)</text>
<text x="167.5" y="170.7">LED</text>
<text x="182.7" y="170.7">LIGHT,WIPRO MAKE</text>
<text x="332.9" y="491.6">MOC</text>
<text x="332.9" y="500.5">THICK</text>
<text x="359" y="509.6">No.4(MATT)</text>
<text x="333" y="510.2">FINISH</text>
</g>
<g font-size="5.6">
<text x="30.5" y="402.3">Interlocking logic : 1.when any door open</text>
<text x="153.2" y="402.3">LED light will be ON</text>
<text x="213.2" y="402.3">and</text>
<text x="229.6" y="402.3">UV will be OFF</text>
<text x="86.8" y="409.9">2.After closing the</text>
<text x="142.7" y="409.9">door UV will be ON and LED LIGHT should be OFF</text>
<text x="86.7" y="417.7">3.Both side doors should not open at a time</text>
<text x="70.9" y="435.8">Sl.</text>
<text x="168.4" y="434.5">OVERALL SIZE</text>
<text x="224.6" y="434.4">WORKING AREA</text>
<text x="70.9" y="441.9">No</text>
<text x="83.6" y="439.5">MODEL NO</text>
<text x="168.2" y="446.4">W</text>
<text x="186.1" y="446.5">D</text>
<text x="204.9" y="446.5">H</text>
<text x="221.6" y="446.3">W1</text>
<text x="239.2" y="446.4">D1</text>
<text x="263.5" y="445.9">H1</text>
<text x="72.6" y="458">1</text>
<text x="83.9" y="458.2">SPB-1</text>
<text x="164.4" y="458.5">580</text>
<text x="182.8" y="458.5">540</text>
<text x="199.7" y="458.4">670</text>
<text x="219.8" y="458.2">450</text>
<text x="237.4" y="458.3">450</text>
<text x="260.3" y="458">450</text>
<text x="281.1" y="458.4">1 No</text>
<text x="72.6" y="472">2</text>
<text x="83.9" y="472.3">SPB-2</text>
<text x="164.4" y="472.6">580</text>
<text x="182.8" y="472.6">540</text>
<text x="199.7" y="472.5">670</text>
<text x="219.8" y="472.3">450</text>
<text x="237.4" y="472.4">450</text>
<text x="260.3" y="472">450</text>
<text x="281.1" y="472.4">1 No</text>
<text x="72.6" y="485">3</text>
<text x="83.9" y="485.2">SPB-3</text>
<text x="164.4" y="486.6">580</text>
<text x="182.8" y="486.6">540</text>
<text x="199.7" y="486.5">670</text>
<text x="219.8" y="486.4">450</text>
<text x="237.4" y="486.4">450</text>
<text x="260.3" y="486.1">450</text>
<text x="281.1" y="486.5">1 No</text>
</g>
<text font-size="5.5" x="325.2" y="314" transform="rotate(-90 325.2 314)">PLEASE SELECT DOOR ORIENTATION AND MENTION QTY REQUIRED</text>
<text font-size="5.4" x="135" y="435.6">DOOR</text>
<g font-size="5.3">
<text x="279.8" y="434.2">QTY.</text>
<text x="279.8" y="442.7">Nos.</text>
</g>
<g font-size="5.2">
<text x="340.5" y="158">SECTIONAL TOP VIEW</text>
<text x="341.1" y="242.6">SECTIONAL TOP VIEW</text>
<text x="334.1" y="324.2">SECTIONAL TOP VIEW</text>
<text x="333.4" y="408.8">SECTIONAL TOP VIEW</text>
</g>
<g font-size="5.1">
<text x="36.3" y="36.6">AIPPL/PO/2023-24/IVF/004 DT. 28.07.2023</text>
<text x="38.6" y="48.1">ASTA INFRA</text>
<text x="36.2" y="55.1">(IVF GANDHI)</text>
<text x="89.6" y="98.5">BACK</text>
<text x="79.6" y="132.2">SPB-NFLP</text>
<text x="157.4" y="142.6">5)</text>
<text x="168.4" y="142.6">VISION PANEL WITH TOUGHENED GLASS</text>
<text x="85.9" y="181.2">FRONT</text>
<text x="36.6" y="242.3">11</text>
<text x="168.8" y="258">8</text>
<text x="241.6" y="257.8">9</text>
<text x="269.8" y="254.7">7</text>
<text x="36.6" y="259.3">10</text>
<text x="39.5" y="286.8">2</text>
<text x="139.3" y="288.6">1</text>
<text x="39.8" y="294.2">3</text>
<text x="139.9" y="308">4</text>
<text x="38.7" y="329.2">5</text>
<text x="162.5" y="343.4">FRONT</text>
<text x="268.9" y="343.4">BACK</text>
<text x="165.7" y="359.6">FFL</text>
</g>
<g font-size="5">
<text x="334.2" y="88.1">1</text>
<text x="380.7" y="166.7">QTY:</text>
<text x="334.2" y="169.5">2</text>
<text x="375.2" y="251.1">QTY:2Nos</text>
<text x="332.6" y="256.4">3</text>
<text x="380.7" y="332.9">QTY:</text>
<text x="332.7" y="337.8">4</text>
<text x="331.5" y="480.7">DWG.NO:</text>
<text x="186.5" y="529.7">AHLADA CLEAN ROOM TECH PVT.LTD.</text>
</g>
<text font-size="4.8" x="372.1" y="526.6">29.07.2023</text>
<g font-size="4.7">
<text x="374" y="537.2">00</text>
<text x="373.5" y="546.9">1 OF 1</text>
<text x="374.5" y="556.8">NTS</text>
</g>
<text font-size="4.6" x="332.6" y="517.4">QTY</text>
<g font-size="4.2">
<text x="368.6" y="141.7">FRONT</text>
<text x="368.6" y="227.8">FRONT</text>
<text x="348.8" y="307.9">FRONT</text>
<text x="348.8" y="394">FRONT</text>
</g>
<g font-size="4.1">
<text x="290.2" y="527.2">DRW:</text>
<text x="290.2" y="538.1">CHK:</text>
<text x="293" y="543">&amp;</text>
<text x="290.2" y="548.5">APP:</text>
</g>
<text font-size="4" x="49.2" y="524.6">TITLE:</text>
<g font-size="3.9">
<text x="380" y="83.7">QTY:</text>
<text x="393.8" y="83.7">Nos</text>
</g>
<g font-size="3.8">
<text x="304.6" y="527.3">VENKATESH</text>
<text x="192.2" y="544.5">Medchal-Malkajgiri Dist ,Hyderabad 501401,</text>
<text x="304.2" y="542.7">K.R.R</text>
<text x="215.9" y="550.4">Telangana,India</text>
</g>
<g font-size="3.6">
<text x="130.5" y="441.4">ORIENTATION</text>
<text x="135.7" y="446.9">NUMBER</text>
<text x="194.3" y="537.4">Sy.No : 687 Part, Gundlapochampalli Village,</text>
</g>
<text font-size="3.5" x="188.8" y="517.3">NOTE: ALL DIMENSIONS ARE IN mm. UNLESS OTHERWISE SPECIFIED.</text>
<g font-size="3.2">
<text x="357.6" y="526.7">DATE :</text>
<text x="357.6" y="536.1">REV :</text>
<text x="357.6" y="546">PAGE :</text>
<text x="357.3" y="556.5">SCALE:</text>
</g>
<g font-size=".2">
<text x="124.4" y="268.5">OPEN</text>
<text x="124.6" y="267.8">PUSH</text>
</g>
</svg>
